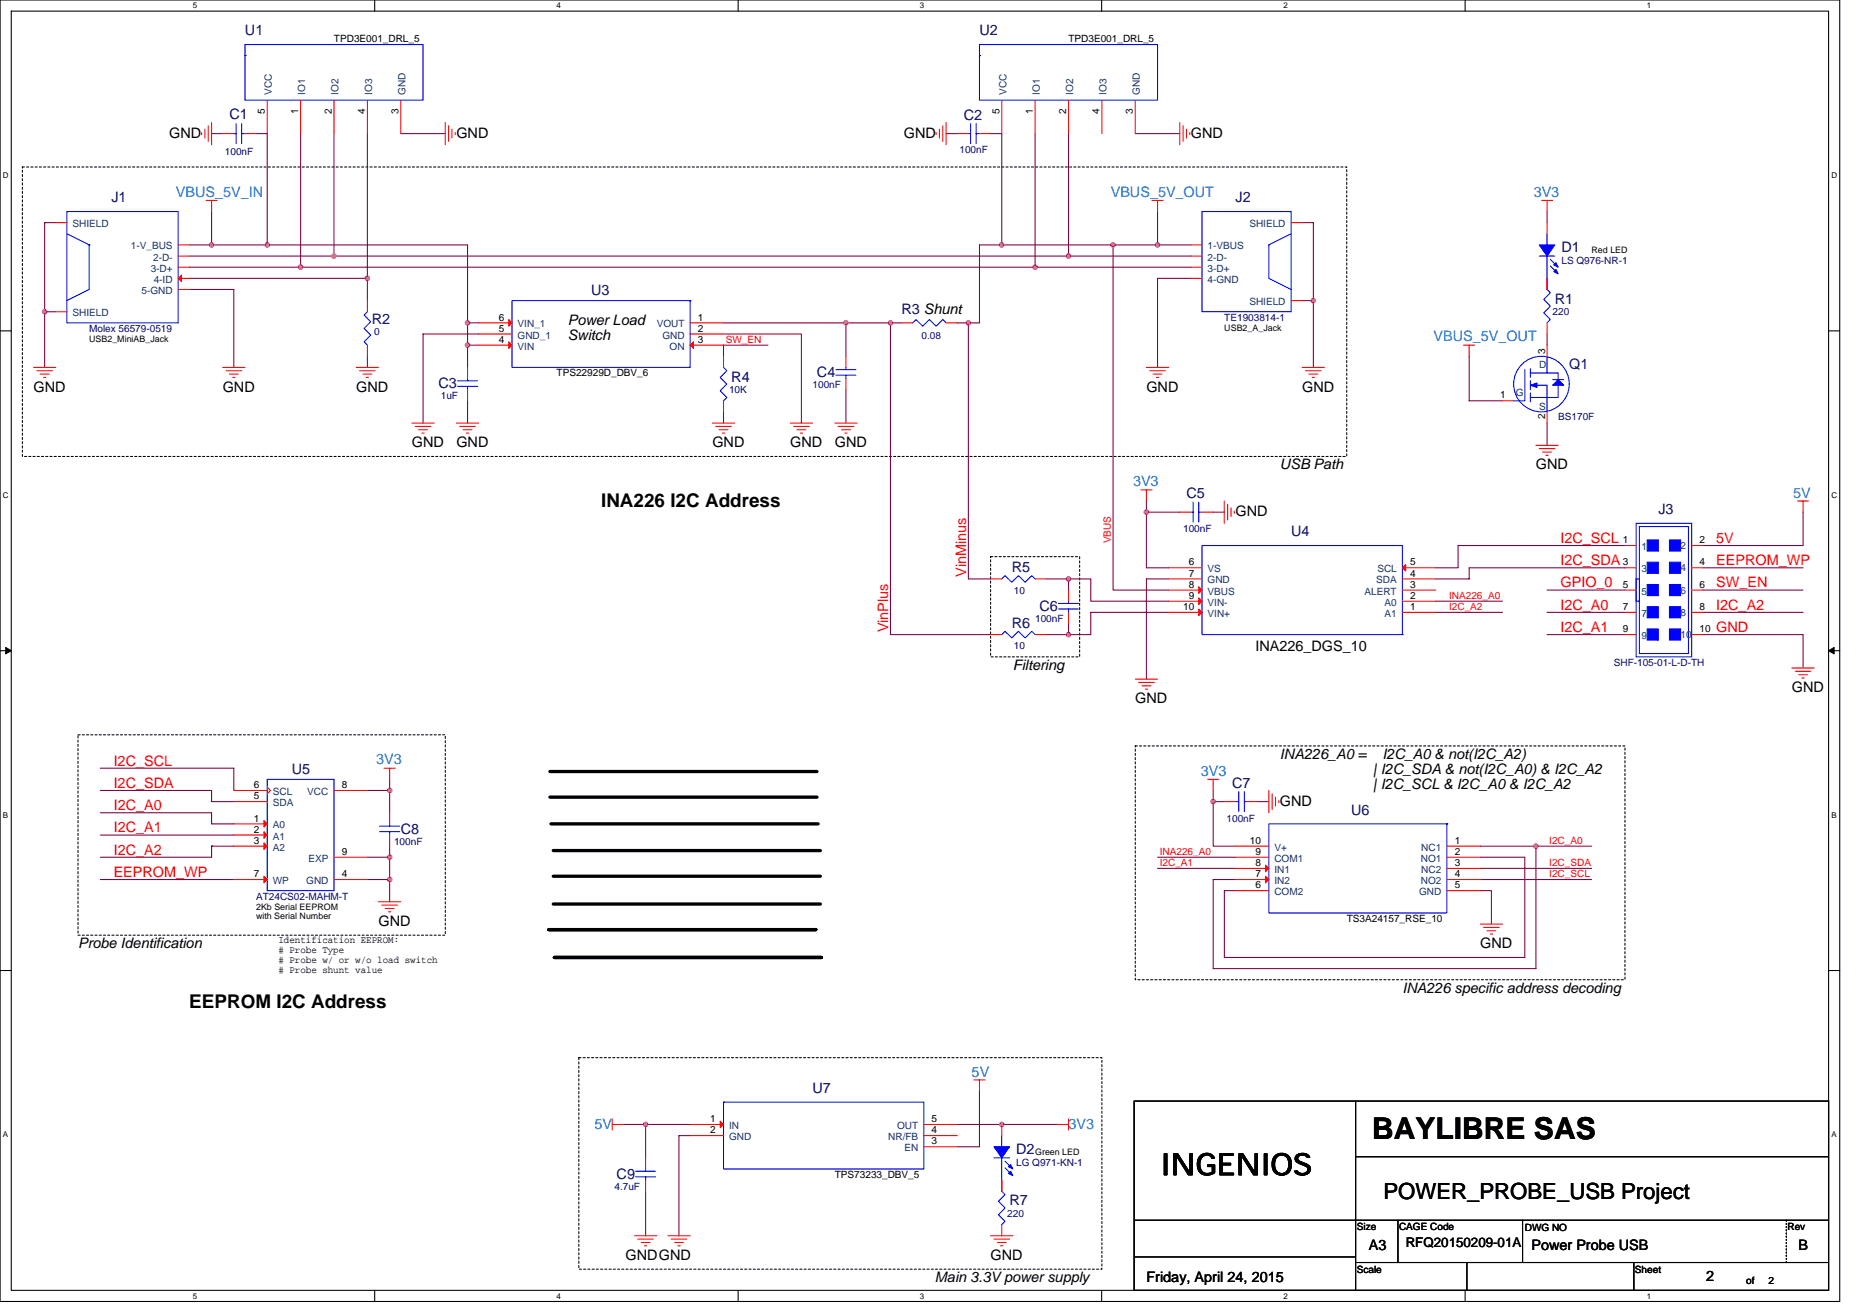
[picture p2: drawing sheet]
<svg xmlns="http://www.w3.org/2000/svg" width="297mm" height="210mm" viewBox="0 0 297 210" stroke-linecap="round" stroke-linejoin="round" font-family="sans-serif">
<path d="M0 0h293.9v207.8h-293.9zM1.8 1.8h290.3v204.3h-290.3z" fill="none" stroke="#000" stroke-width=".17"/>
<g fill="#fff">
<path d="M30.8 .2h.7v1.4h-.7z"/>
<path d="M30.8 206.2h.7v1.5h-.7z"/>
</g>
<path d="M59.9 0v1.8M59.9 206.1v1.7" fill="none" stroke="#000" stroke-width=".17"/>
<g fill="#fff">
<path d="M88.9 .2h.7v1.4h-.7z"/>
<path d="M88.9 206.2h.7v1.5h-.7z"/>
</g>
<path d="M117.9 0v1.8M117.9 206.1v1.7" fill="none" stroke="#000" stroke-width=".17"/>
<g fill="#fff">
<path d="M147 .2h.7v1.4h-.7z"/>
<path d="M147 206.2h.7v1.5h-.7z"/>
</g>
<path d="M176 0v1.8M176 206.1v1.7" fill="none" stroke="#000" stroke-width=".17"/>
<g fill="#fff">
<path d="M205 .2h.7v1.4h-.7z"/>
<path d="M205 206.2h.7v1.5h-.7z"/>
</g>
<path d="M234.1 0v1.8M234.1 206.1v1.7" fill="none" stroke="#000" stroke-width=".17"/>
<g fill="#fff">
<path d="M263.1 .2h.7v1.4h-.7z"/>
<path d="M263.1 206.2h.7v1.5h-.7z"/>
<path d="M.5 27.3h.9v1.4h-.9z"/>
<path d="M292.6 27.3h.9v1.4h-.9z"/>
<path d="M.5 78.4h.9v1.4h-.9z"/>
<path d="M292.6 78.4h.9v1.4h-.9z"/>
</g>
<path d="M0 52.8h1.8M292.1 52.8h1.8" fill="none" stroke="#000" stroke-width=".17"/>
<g fill="#fff">
<path d="M.5 129.4h.8v1.5h-.8z"/>
<path d="M292.6 129.4h.8v1.5h-.8z"/>
</g>
<path d="M0 103.9h1.8M292.1 103.9h1.8" fill="none" stroke="#000" stroke-width=".17"/>
<path d="M.9 103.4v1l.9-.5zM292.1 103.9l.9 .5v-1z" fill="#000" stroke="#000" stroke-width=".16"/>
<g fill="#fff">
<path d="M.5 180.5h.8v1.4h-.8z"/>
<path d="M292.6 180.5h.8v1.4h-.8z"/>
</g>
<path d="M0 155h1.8M292.1 155h1.8M181.2 175.8h110.9v30.3h-110.9zM216.6 175.8v30.3M181.4 194.9h110.7M216.6 184.7h75.5M223.3 194.9v6.7M243.2 194.9v6.7M181.4 200.7h35.2M216.6 201.6h75.5M234.4 201.6v4.5M261 201.6v4.5" fill="none" stroke="#000" stroke-width=".17"/>
<path d="M3.6 26.7h211.6v46.2h-211.6zM158.3 88.9h14.2v16h-14.2zM12.5 117.3h58.6v32.1h-58.6zM181.4 119.1h78.2v37.4h-78.2zM92.5 168.9h83.5v33.8h-83.5z" fill="none" stroke="#000" stroke-width=".17" stroke-dasharray=".3 .3"/>
<path d="M87.9 123.2h42.6M87.9 127.3h42.6M88 131.6h42.7M88.4 139.9h42.7M88.4 135.8h42.7M87.7 148.5h42.6M88.4 144.4h42.7M88.6 152.9h42.6" fill="none" stroke="#000" stroke-width=".53"/>
<g fill="none" stroke="#800040" stroke-width=".17">
<path d="M8.9 35.6h-1.8v14.2M30.2 39.1h3.6M33.8 33.8v5.3M33.8 39.1h.1M33.8 39.1h8.9M33.8 21.3h1.8M40.9 21.3h1.8v17.8M42.7 39.1h32v12.5M48 21.3v21.4M53.4 21.3v19.6M58.7 21.3v23.1M64 21.3h7.1"/>
<path d="M151.2 21.3h1.7M158.3 21.3h1.7v17.8M160 39.1h-3.5v12.5h-1.8M160 39.1h17.8M165.4 21.3v21.4M170.7 21.3v19.6M177.8 39.1h7.1M177.8 39.1v55.1h8.9M181.4 21.3h7.1M184.9 39.1h5.4M184.9 33.8v5.3M208 35.6h1.8v12.4"/>
<path d="M247.2 33.8v1.8M7.1 49.8v8.9M7.1 49.8h1.8M30.2 40.9h23.2M30.2 42.7h17.8M30.2 44.4h28.5M30.2 46.2h7.2v12.5M48 42.7h117.4M53.4 40.9h117.3M58.7 44.5v3.5M58.7 56.9v1.8M74.7 51.6v3.5"/>
<path d="M74.7 55.1h1.8M74.7 51.6h1.8M74.7 55.1v3.6M76.5 53.3h-8.9v14.3M115.6 53.3h12.4v14.3M115.6 51.6h19.5M122.7 55.1h-7.1v1.8M135.1 51.6v5.3M135.1 51.6h7.2M142.3 51.6v49.7h16M142.3 51.6h1.7M152.9 51.6h1.8"/>
<path d="M154.7 51.6v40.9h3.6M154.7 51.6h.1M165.4 42.7h24.9M170.7 40.9h19.6M190.3 44.5h-5.4v14.2M208 48h1.8M209.8 48v10.7M234.7 56.9v7.1h5.4M247.2 44.4v1.8M247.2 53.3v1.8M74.7 64v3.6M115.6 65.8v1.8"/>
<path d="M135.1 62.2v5.4M247.2 67.6v3.5M167.2 92.5h3.5M170.7 99.6v1.7M170.7 92.5h3.6v3.5h12.4M170.7 92.5v1.7M183.2 80v1.8M183.2 81.8h5.3M183.2 81.8v8.9h3.5M186.7 92.5h-3.5v16M186.7 97.8h-12.4v3.5h-3.6M193.8 81.8h1.8"/>
<path d="M229.4 97.8h10.7M229.4 96h10.7M247.2 97.8h12.4M247.2 94.2h12.4M259.6 87.1h-26.7v3.6h-3.5M259.6 90.7h-24.9v1.8h-5.3M272.1 94.2h16M272.1 90.7h16M272.1 97.8h16M288.1 81.8v5.3h-16M167.2 101.3h3.5M247.2 101.3h12.4"/>
<path d="M272.1 101.3h16v5.4M16 126.2h17.8v1.8h3.6M16 129.8h17.8v1.8h3.6M16 133.4h21.4M16 122.7h21.4v3.5M33.8 135.1v1.8h-17.8M33.8 135.1h3.6M33.8 135.1h.1M58.7 126.2h3.6v3.6M58.7 136.9h3.6v3.6M62.3 124.5v1.7M62.3 135.1v1.8"/>
<path d="M184.9 138.7h12.5M184.9 136.9h12.5M193.8 128h1.8M193.8 126.2v1.8M193.8 128v7.1h3.6M200.9 128h1.8M236.5 135.1h8.9M236.5 136.9h7.1v16h-48v-10.7h1.8M236.5 138.7h17.8M245.4 135.1v19.6h-51.6v-14.2h3.6M245.4 135.1h8.9M16 140.5h21.4"/>
<path d="M58.7 140.5h3.6v3.5M236.5 140.5h17.8M236.5 142.2h1.8v5.4M99.6 179.6h3.5M103.1 179.6h.1M103.1 179.6h7.2M103.1 179.6v5.3M152.9 179.6h16M156.5 174.2v8.9h-3.6M103.1 190.2v7.2M110.3 181.4h-1.8v16M160 188.5v1.7"/>
</g>
<g fill="#f0f" stroke="#f0f" stroke-width=".17">
<circle cx="177.8" cy="39.1" r=".35"/>
<circle cx="170.7" cy="92.5" r=".35"/>
<circle cx="170.7" cy="101.3" r=".35"/>
<circle cx="103.1" cy="179.6" r=".35"/>
<circle cx="7.1" cy="49.8" r=".35"/>
<circle cx="58.7" cy="44.4" r=".35"/>
<circle cx="165.4" cy="42.7" r=".35"/>
<circle cx="48" cy="42.7" r=".35"/>
<circle cx="170.7" cy="40.9" r=".35"/>
<circle cx="53.4" cy="40.9" r=".35"/>
<circle cx="42.7" cy="39.1" r=".35"/>
<circle cx="33.8" cy="39.1" r=".35"/>
<circle cx="74.7" cy="51.6" r=".35"/>
<circle cx="74.7" cy="55.1" r=".35"/>
<circle cx="154.7" cy="51.6" r=".35"/>
<circle cx="142.3" cy="51.6" r=".35"/>
<circle cx="183.1" cy="81.8" r=".35"/>
<circle cx="160" cy="39.1" r=".35"/>
<circle cx="209.8" cy="48" r=".35"/>
<circle cx="160" cy="179.6" r=".35"/>
<circle cx="184.9" cy="39.1" r=".35"/>
<circle cx="135.1" cy="51.6" r=".35"/>
<circle cx="62.2" cy="136.9" r=".35"/>
<circle cx="193.8" cy="128" r=".35"/>
<circle cx="245.4" cy="135.1" r=".35"/>
<circle cx="62.2" cy="126.2" r=".35"/>
<circle cx="62.2" cy="140.5" r=".35"/>
</g>
<g fill="none" stroke="#f00" stroke-width=".17">
<path d="M33.8 19.6v3.5M42.7 16v5.3M48 16v5.3M53.4 16v5.3M58.7 16v5.3M64 16v5.3M71.1 19.6v3.5M151.2 19.6v3.5M160 16v5.3M165.4 16v5.3M170.7 16v5.3M176 16v5.3"/>
<path d="M181.4 16v5.3M188.5 19.6v3.5M8.9 35.6h1.8M28.5 39.1h1.7M32.2 21.2v.3M32.7 20.6v1.4M32.9 32h1.8M33.3 20.1v2.5M33.8 32v1.8M35.6 21.3h1.8M39.1 21.3h1.8M71.7 20.1v2.5"/>
<path d="M72.2 20.6v1.4M72.7 21.2v.3M149.6 21.2v.3M150.1 20.6v1.4M150.6 20.1v2.5M152.9 21.3h1.8M156.5 21.3h1.8M184 32h1.8M184.9 32v1.8M189 20.1v2.5M189.6 20.6v1.4M190.1 21.2v.3"/>
<path d="M190.3 39.1h1.7M206.3 35.6h1.7M246.3 32h1.8M247.2 32v1.8M247.2 35.6v1.7M5.4 58.7h3.5M5.9 59.2h2.5M6.4 59.7h1.4M8.9 49.8h1.8M28.5 40.9h1.7M28.5 42.7h1.7M28.5 46.2h1.7"/>
<path d="M28.5 44.4h1.7M35.6 58.7h3.5M36.1 59.2h2.5M36.6 59.7h1.5M56.9 58.7h3.6M57.4 59.2h2.5M58 59.7h1.4M58.7 55.1v1.8M58.7 48v1.8M74.7 58.7v1.8M76.5 55.1h5.3M76.5 53.3h5.3"/>
<path d="M76.5 51.6h5.3M110.3 51.6h5.3M110.3 53.3h5.3M110.3 55.1h5.3M115.6 56.9v1.8M135.1 56.9v1.8M144 51.6h1.8M151.2 51.6h1.7M183.2 58.7h3.5M183.7 59.2h2.5M184.2 59.7h1.4M190.3 40.9h1.7"/>
<path d="M190.3 42.7h1.7M190.3 44.4h1.7M206.3 48h1.7M208 58.7h3.6M208.6 59.2h2.5M209.1 59.7h1.4M233.8 55.1h1.8M234.7 55.1v1.8M247.2 55.1v1.8M247.2 44.5v1.7zM247.2 51.6v1.7M7 60.3h.3"/>
<path d="M37.2 60.3h.3M58.5 60.3h.4M65.8 67.6h3.6M66.3 68.1h2.5M66.9 68.6h1.4M67.4 69.2h.4M72.9 67.6h3.6M73.4 68.1h2.5M74 68.6h1.4M74.5 69.2h.4M74.7 62.2v1.8M113.8 67.6h3.6"/>
<path d="M114.3 68.1h2.5M114.9 68.6h1.4M115.4 69.2h.4M115.6 64v1.8M126.3 67.6h3.5M126.8 68.1h2.5M127.3 68.6h1.4M127.9 69.2h.3M133.4 67.6h3.5M133.9 68.1h2.5M134.4 68.6h1.5M135 69.2h.3"/>
<path d="M135.1 60.5v1.7M182.3 78.2h1.7M183.2 78.2v1.8M184.8 60.3h.3M209.6 60.3h.4M240.1 64h1.7M245.4 71.1h3.5M245.9 71.6h2.5M246.5 72.2h1.4M247 72.7h.3M247.2 65.8v1.8M158.3 92.5h1.7"/>
<path d="M165.4 92.5h1.8M170.7 94.2v1.8M170.7 97.8v1.8M186.7 90.7h5.3M186.7 92.5h5.3M186.7 94.2h5.3M186.7 96h5.3M186.7 97.8h5.3M188.5 81.8h1.8M192 81.8h1.8M195.6 80v3.6M196.1 80.5v2.5"/>
<path d="M196.7 81.1v1.4M197.2 81.6v.4M224 97.8h5.4M224 96h5.4M224 94.2h5.4M224 92.5h5.4M224 90.7h5.4M259.6 87.1h1.8M259.6 90.7h1.8M259.6 94.2h1.8M259.6 97.8h1.8M270.3 87.1h1.8"/>
<path d="M270.3 90.7h1.8M270.3 94.2h1.8M270.3 97.8h1.8M287.2 80h1.7M288.1 80v1.8M158.3 101.3h1.7M165.4 101.3h1.8M181.4 108.5h3.5M181.9 109h2.5M182.4 109.5h1.5M183 110.1h.3M259.6 101.3h1.8"/>
<path d="M270.3 101.3h1.8M286.3 106.7h3.5M286.8 107.2h2.5M287.3 107.7h1.5M287.9 108.3h.3M37.4 128h5.3M37.4 126.2h5.3M37.4 131.6h5.3M37.4 133.3h5.3M37.4 135.1h5.3M42.7 125.7l.5 .5-.5 .6M53.4 126.2h5.3"/>
<path d="M53.4 136.9h5.3M61.4 122.7h1.7M62.3 122.7v1.8M62.3 129.8v1.8M62.3 133.4v1.7M192.9 124.5h1.8M193.8 124.5v1.7M195.6 128h1.8M197.4 138.7h5.3M197.4 136.9h5.3M197.4 135.1h5.3M199.2 128h1.7"/>
<path d="M202.7 126.2v3.6M203.2 126.8v2.5M203.8 127.3v1.4M204.3 127.8v.4M231.2 135.1h5.3M231.2 136.9h5.3M231.2 138.7h5.3M37.4 140.5h5.3M53.4 140.5h5.3M60.5 144h3.5M61 144.5h2.5M61.5 145.1h1.5"/>
<path d="M62.1 145.6h.3M197.4 142.2h5.3M197.4 140.5h5.3M231.2 140.5h5.3M231.2 142.2h5.3M236.5 147.6h3.6M237 148.1h2.5M237.6 148.6h1.4M238.1 149.2h.4M97.8 179.6h1.8M97.8 178.7v1.8M110.3 179.6h5.3"/>
<path d="M147.6 179.6h5.3M155.6 172.5h1.8M156.5 172.5v1.7M160 179.6v1.8M168.9 179.6h1.8M170.7 178.7v1.8M101.4 197.4h3.5M101.9 197.9h2.5M102.4 198.4h1.5M103 199h.3M103.1 184.9v1.8M103.1 188.5v1.7"/>
<path d="M106.7 197.4h3.6M107.2 197.9h2.5M107.8 198.4h1.4M108.3 199h.4M110.3 181.4h5.3M147.6 183.1h5.3M147.6 181.4h5.3M158.3 197.4h3.5M158.8 197.9h2.5M159.3 198.4h1.4M159.9 199h.3M160 188.5v1.7z"/>
<path d="M160 195.6v1.8"/>
</g>
<path d="M285.4 194.9v6.7" fill="none" stroke="#000" stroke-width=".17" stroke-dasharray=".2 .3"/>
<g fill="none" stroke="#00f" stroke-width=".17">
<path d="M37.7 19.7v3.2M38.6 19.7v3.2M39.1 7.1h28.5v8.9h-28.5zM39.1 8.9h.1M39.1 10.7h.1M67.6 12.4h.1M67.6 10.7h.1M67.6 8.9h.1M155.1 19.7v3.2M156 19.7v3.2M156.5 7.1h28.4v8.9h-28.4zM156.5 8.9h.1"/>
<path d="M156.5 10.7h.1M184.9 12.4h.1M184.9 10.7h.1M184.9 8.9h.1M10.7 33.8h17.8v17.8h-17.8zM10.7 37.3l3.5 1.8M14.2 39.1v7.1l-3.5 1.8M14.2 39.1h.1M37.4 21.3h.3M38.6 21.3h.5M154.7 21.3h.4M156 21.3h.5"/>
<path d="M192 33.8h14.3v16h-14.3zM206.3 37.3l-3.6 1.8v5.3l3.6 1.8M247.2 37.3v1.8M58.7 49.8l-.5 .5 1 1.1-1 1.1 1 1-1 1.1 .5 .5M81.8 48h28.5v10.7h-28.5zM81.8 55.1h.1M81.8 53.3h.1M81.8 51.6h.1M110.3 48h.1M110.3 51.6h.1M110.3 53.3h.1M110.3 55.1h.1"/>
<path d="M115.6 58.7l.5 .5-1 1.1 1 1-1 1.1 1 1.1-.5 .5M133.6 59.9h3.1M133.6 59h3.1M135.1 58.7v.3M135.1 59.9v.6M145.8 51.6l.5-.6 1.1 1.1 1.1-1.1 1.1 1.1 1-1.1 .6 .6M243.6 59v5h-1.8M244.5 58.9v1.4M244.5 59.6h4.4v1M245.9 40.9h2.5M247.2 56.9v2.7M247.2 46.2l.5 .6-1.1 1 1.1 1.1-1.1 1.1 1.1 1-.5 .6"/>
<path d="M247.2 40.9v3.5M247.7 41.4l1.1 1.1M247.7 42.5l1.1 1.1M73.1 61.7h3.2M73.1 60.8h3.2M74.7 60.5v.3M74.7 61.7v.5M244.5 62.8v1.4M244.5 60.8v1.4M245.4 61.5h1.8v4.3M248.1 60.6h1.7M248.9 61.5v2h-4.4"/>
<path d="M160 92.5l.6-.6 1 1.1 1.1-1.1 1.1 1.1 1-1.1 .6 .6M169.1 97.3h3.2M169.1 96.4h3.2M170.7 96v.4M170.7 97.3v.5M190.3 81.8h.3M190.6 80.2v3.2M191.5 80.2v3.2M191.5 81.8h.5M192 87.1h32v14.2h-32zM192 90.7h.1M192 92.5h.1"/>
<path d="M192 94.2h.1M192 96h.1M192 97.8h.1M224 97.8h.1M224 96h.1M224 94.2h.1M224 92.5h.1M224 90.7h.1M261.4 83.6h8.9v21.3h-8.9zM261.4 92.5h.5v3.5h-.5zM261.9 84.1h7.8v20.3h-7.8zM160 101.3l.6-.5 1 1.1 1.1-1.1 1.1 1.1 1-1.1 .6 .5"/>
<path d="M224 101.3h.1M42.7 124.5h10.7v17.7h-10.7zM60.7 132.8h3.1M60.7 131.9h3.1M62.3 131.6v.3M62.3 132.8v.6M197.4 128h.5M197.9 126.4v3.2M198.8 128h.4M198.8 126.4v3.2M202.7 131.6h28.5v14.2h-28.5zM202.7 138.7h.1"/>
<path d="M202.7 136.9h.1M202.7 135.1h.1M231.2 131.6h.1M231.2 135.1h.1M231.2 136.9h.1M231.2 138.7h.1M202.7 142.2h.1M202.7 140.5h.1M231.2 140.5h.1M231.2 142.2h.1M115.6 176h32v10.7h-32zM115.6 176h.1"/>
<path d="M115.6 179.6h.1M147.6 179.6h.1M101.5 187.9h3.2M101.5 187h3.2M103.1 186.7v.3M103.1 187.9v.6M115.6 181.4h.1M147.6 183.1h.1M147.6 181.4h.1M158.8 184.9h2.5M160 190.2l.6 .6-1.1 1 1.1 1.1-1.1 1.1 1.1 1.1-.6 .5M160 181.4v1.7"/>
<path d="M160 184.9v3.6M160.6 185.4l1 1.1M160.6 186.5l1 1.1"/>
<circle cx="246.3" cy="61.3" r="4.4"/>
</g>
<g fill="#f00" stroke="#f00" stroke-width=".17">
<path d="M110.3 55.1l.5-.5v1z" fill-rule="evenodd"/>
<path d="M81.3 54.6l.5 .5-.5 .5z" fill-rule="evenodd"/>
<path d="M81.3 51l.5 .6-.5 .5z" fill-rule="evenodd"/>
<path d="M115.1 179l.5 .6-.5 .5z" fill-rule="evenodd"/>
<path d="M42.2 131l.5 .6-.5 .5z" fill-rule="evenodd"/>
<path d="M42.2 132.8l.5 .5-.5 .6z" fill-rule="evenodd"/>
<path d="M42.2 134.6l.5 .5-.5 .6z" fill-rule="evenodd"/>
<path d="M42.2 139.9l.5 .6-.5 .5z" fill-rule="evenodd"/>
<path d="M202.2 139.9l.5 .6-.5 .5z" fill-rule="evenodd"/>
<path d="M202.2 138.2l.5 .5-.5 .5z" fill-rule="evenodd"/>
<path d="M28.5 44.4l.5-.5v1.1z" fill-rule="evenodd"/>
<path d="M224 90.7l.6-.6v1.1z" fill-rule="evenodd"/>
<path d="M191.5 93.7l.5 .5-.5 .6z" fill-rule="evenodd"/>
<path d="M191.5 95.5l.5 .5-.5 .5z" fill-rule="evenodd"/>
<path d="M191.5 97.3l.5 .5-.5 .5z" fill-rule="evenodd"/>
</g>
<g fill="#00f" stroke="#00f" stroke-width=".17">
<path d="M158.8 183.1h2.5l-1.3 1.8z" fill-rule="evenodd"/>
<path d="M161.5 187l.3 .8-.7-.4z" fill-rule="evenodd"/>
<path d="M161.5 186l.3 .7-.7-.4z" fill-rule="evenodd"/>
<path d="M248.9 60.6l.9 .9h-1.7z" fill-rule="evenodd"/>
<path d="M244.5 61.5l1.1-.3v.7z" fill-rule="evenodd"/>
<path d="M245.9 39.1h2.5l-1.2 1.8z" fill-rule="evenodd"/>
<path d="M248.6 43l.3 .7-.7-.3z" fill-rule="evenodd"/>
<path d="M248.6 42l.3 .7-.7-.4z" fill-rule="evenodd"/>
<path d="M263.2 86.2h1.7v1.8h-1.7z" fill-rule="evenodd"/>
<path d="M263.2 89.8h1.7v1.8h-1.7z" fill-rule="evenodd"/>
<path d="M263.2 93.3h1.7v1.8h-1.7z" fill-rule="evenodd"/>
<path d="M263.2 96.9h1.7v1.8h-1.7z" fill-rule="evenodd"/>
<path d="M263.2 100.5h1.7v1.7h-1.7z" fill-rule="evenodd"/>
<path d="M266.7 100.5h1.8v1.7h-1.8z" fill-rule="evenodd"/>
<path d="M266.7 89.8h1.8v1.8h-1.8z" fill-rule="evenodd"/>
<path d="M266.7 93.3h1.8v1.8h-1.8z" fill-rule="evenodd"/>
<path d="M266.7 96.9h1.8v1.8h-1.8z" fill-rule="evenodd"/>
<path d="M266.7 86.2h1.8v1.8h-1.8z" fill-rule="evenodd"/>
</g>
<g font-size="4.8">
<text x="219.2" y="182">BAYLIBRE SAS</text>
<text x="185.5" y="187.6">INGENIOS</text>
</g>
<text font-size="3.5" x="221" y="191.5">POWER_PROBE_USB Project</text>
<g font-size="3">
<text x="96" y="81">INA226 I2C Address</text>
<text x="30.2" y="161">EEPROM I2C Address</text>
</g>
<g font-size="2.3" fill="#000080">
<text x="39.1" y="5.6">U1</text>
<text x="156.5" y="5.6">U2</text>
<text x="36.7" y="19">C1</text>
<text x="154" y="19.1">C2</text>
<text x="17.8" y="32.3">J1</text>
<text x="197.4" y="32.3">J2</text>
<text x="249.5" y="40.3">D1</text>
<text x="94.4" y="47.1">U3</text>
<text x="59.4" y="51.7">R2</text>
<text x="144" y="50.1">R3 Shunt</text>
<text x="248.4" y="48.5">R1</text>
<text x="250.7" y="59">Q1</text>
<text x="70.1" y="62">C3</text>
<text x="116.8" y="60.9">R4</text>
<text x="130.5" y="60.2">C4</text>
<text x="189.6" y="79.6">C5</text>
<text x="264.9" y="82.1">J3</text>
<text x="206.3" y="85.6">U4</text>
<text x="161.6" y="91.3">R5</text>
<text x="161.6" y="100.2">R6</text>
<text x="166.1" y="97.6">C6</text>
<text x="46.6" y="123.7">U5</text>
<text x="196.8" y="125.8">C7</text>
<text x="215.9" y="130.1">U6</text>
<text x="64" y="133.1">C8</text>
<text x="129.8" y="174.5">U7</text>
<text x="162.3" y="184.3">D2</text>
<text x="98.5" y="188.2">C9</text>
<text x="161.3" y="192.5">R7</text>
</g>
<g font-size="2.3">
<text x="27.1" y="22">GND</text>
<text x="72.9" y="22">GND</text>
<text x="144.4" y="22">GND</text>
<text x="190.3" y="22">GND</text>
<text x="90.7" y="51.8">Power Load</text>
<text x="90.7" y="54.2">Switch</text>
<text x="5.4" y="62.5">GND</text>
<text x="35.6" y="62.5">GND</text>
<text x="56.9" y="62.5">GND</text>
<text x="183.2" y="62.5">GND</text>
<text x="208" y="62.5">GND</text>
<text x="65.8" y="71.4">GND</text>
<text x="72.9" y="71.4">GND</text>
<text x="113.8" y="71.4">GND</text>
<text x="126.3" y="71.4">GND</text>
<text x="133.4" y="71.4">GND</text>
<text x="204.5" y="75">USB Path</text>
<text x="245.4" y="75">GND</text>
<text x="197.4" y="82.4">GND</text>
<text x="161.8" y="107">Filtering</text>
<text x="200.6" y="103.9">INA226_DGS_10</text>
<text x="181.4" y="112.3">GND</text>
<text x="286.3" y="110.5">GND</text>
<text x="204.5" y="121.2">INA226_A0 =</text>
<text x="219.3" y="123.6">| I2C_SDA &amp; not(I2C_A0) &amp; I2C_A2</text>
<text x="219.3" y="126">| I2C_SCL &amp; I2C_A0 &amp; I2C_A2</text>
<text x="220.9" y="121.2">I2C_A0 &amp; not(I2C_A2)</text>
<text x="204.5" y="128.7">GND</text>
<text x="60.5" y="147.9">GND</text>
<text x="12.5" y="151.4">Probe Identification</text>
<text x="236.5" y="151.4">GND</text>
<text x="224" y="158.5">INA226 specific address decoding</text>
<text x="99.9" y="201.2">GNDGND</text>
<text x="158.3" y="201.2">GND</text>
<text x="218.7" y="199.6">A3</text>
<text x="244.7" y="199.6">Power Probe USB</text>
<text x="287.3" y="199.6">B</text>
<text x="149.4" y="204.8">Main 3.3V power supply</text>
<text x="183.2" y="204.8">Friday, April 24, 2015</text>
<text x="272.6" y="204.6">2</text>
</g>
<g font-size="2.3" fill="#0080ff">
<text x="28.1" y="31.4">VBUS_5V_IN</text>
<text x="177.5" y="31.4">VBUS_5V_OUT</text>
<text x="245" y="31.4">3V3</text>
<text x="229" y="54.5">VBUS_5V_OUT</text>
<text x="181" y="77.6">3V3</text>
<text x="286.5" y="79.6">5V</text>
<text x="60.1" y="122.1">3V3</text>
<text x="191.9" y="123.9">3V3</text>
<text x="155.2" y="172.1">5V</text>
<text x="95" y="180.2">5V</text>
<text x="170.7" y="180.2">3V3</text>
</g>
<g font-size="2.3" fill="#f00">
<text x="249.3" y="86.7">I2C_SCL</text>
<text x="274.2" y="86.8">5V</text>
<text x="154.3" y="92.1" transform="rotate(-90 154.3 92.1)">VinMinus</text>
<text x="249.3" y="90.3">I2C_SDA</text>
<text x="249.3" y="93.8">GPIO_0</text>
<text x="274.2" y="93.8">SW_EN</text>
<text x="274.2" y="90.3">EEPROM_WP</text>
<text x="141.9" y="101" transform="rotate(-90 141.9 101)">VinPlus</text>
<text x="249.3" y="100.9">I2C_A1</text>
<text x="249.3" y="97.4">I2C_A0</text>
<text x="274.2" y="101">GND</text>
<text x="274.2" y="97.4">I2C_A2</text>
<text x="18.2" y="125.8">I2C_SDA</text>
<text x="18.2" y="122.3">I2C_SCL</text>
<text x="18.2" y="129.4">I2C_A0</text>
<text x="18.2" y="136.5">I2C_A2</text>
<text x="18.2" y="132.9">I2C_A1</text>
<text x="18.2" y="140">EEPROM_WP</text>
</g>
<text font-size="2.1" x="224.6" y="199.1">RFQ20150209-01A</text>
<g font-size="1.6">
<text x="53.4" y="6.8">TPD3E001_DRL_5</text>
<text x="170.7" y="6.8">TPD3E001_DRL_5</text>
<text x="42.3" y="18.1" transform="rotate(-90 42.3 18.1)">5</text>
<text x="47.7" y="18.1" transform="rotate(-90 47.7 18.1)">1</text>
<text x="53" y="18.1" transform="rotate(-90 53 18.1)">2</text>
<text x="58.3" y="18.1" transform="rotate(-90 58.3 18.1)">4</text>
<text x="63.7" y="18.1" transform="rotate(-90 63.7 18.1)">3</text>
<text x="159.7" y="18.1" transform="rotate(-90 159.7 18.1)">5</text>
<text x="165" y="18.1" transform="rotate(-90 165 18.1)">1</text>
<text x="170.3" y="18.1" transform="rotate(-90 170.3 18.1)">2</text>
<text x="175.7" y="18.1" transform="rotate(-90 175.7 18.1)">4</text>
<text x="181" y="18.1" transform="rotate(-90 181 18.1)">3</text>
<text x="79.7" y="53">5</text>
<text x="79.7" y="51.2">6</text>
<text x="111.5" y="53">2</text>
<text x="111.5" y="51.2">1</text>
<text x="79.7" y="54.7">4</text>
<text x="111.5" y="54.7">3</text>
<text x="246.9" y="56.5" transform="rotate(-90 246.9 56.5)">3</text>
<text x="88.9" y="60.1">TPS22929D_DBV_6</text>
<text x="239.7" y="63.6">1</text>
<text x="246.9" y="66.9" transform="rotate(-90 246.9 66.9)">2</text>
<text x="259.2" y="86.8">1</text>
<text x="271.5" y="86.8">2</text>
<text x="189.9" y="90.3">6</text>
<text x="189.9" y="92.1">7</text>
<text x="189.9" y="93.9">8</text>
<text x="189.9" y="95.6">9</text>
<text x="225.3" y="95.6">2</text>
<text x="225.3" y="93.9">3</text>
<text x="225.3" y="90.3">5</text>
<text x="225.3" y="92.1">4</text>
<text x="259.2" y="90.3">3</text>
<text x="259.2" y="93.9">5</text>
<text x="271.5" y="90.3">4</text>
<text x="271.5" y="93.9">6</text>
<text x="189" y="97.4">10</text>
<text x="225.3" y="97.4">1</text>
<text x="259.2" y="97.4">7</text>
<text x="259.2" y="101">9</text>
<text x="271.5" y="97.4">8</text>
<text x="271.5" y="101">10</text>
<text x="40.6" y="125.9">6</text>
<text x="54.6" y="125.9">8</text>
<text x="40.6" y="127.6">5</text>
<text x="40.6" y="131.2">1</text>
<text x="40.6" y="133">2</text>
<text x="40.6" y="134.8">3</text>
<text x="54.6" y="136.5">9</text>
<text x="199.7" y="134.8">10</text>
<text x="200.6" y="136.5">9</text>
<text x="232.4" y="134.8">1</text>
<text x="232.4" y="136.5">2</text>
<text x="40.6" y="140.1">7</text>
<text x="54.6" y="140.1">4</text>
<text x="200.6" y="141.9">6</text>
<text x="200.6" y="140.1">7</text>
<text x="200.6" y="138.3">8</text>
<text x="232.4" y="138.3">3</text>
<text x="232.4" y="140.1">4</text>
<text x="232.4" y="141.9">5</text>
<text x="215.2" y="147.2">TS3A24157_RSE_10</text>
<text x="44.5" y="150.6">Identification EEPROM:</text>
<text x="44.5" y="152.2"># Probe Type</text>
<text x="44.5" y="153.8"># Probe w/ or w/o load switch</text>
<text x="44.5" y="155.4"># Probe shunt value</text>
<text x="113.5" y="179.2">1</text>
<text x="148.8" y="179.2">5</text>
<text x="113.5" y="181">2</text>
<text x="148.8" y="181">4</text>
<text x="148.8" y="182.8">3</text>
<text x="133.4" y="188.1">TPS73233_DBV_5</text>
<text x="216.8" y="196.5">Size</text>
<text x="223.5" y="196.5">CAGE Code</text>
<text x="243.6" y="196.7">DWG NO</text>
<text x="285.6" y="196.5">Rev</text>
<text x="216.8" y="203.2">Scale</text>
<text x="261.2" y="203.2">Sheet</text>
<text x="279" y="205">of</text>
<text x="282.5" y="205">2</text>
</g>
<g font-size="1.6" fill="#004080">
<text x="43.4" y="15.1" transform="rotate(-90 43.4 15.1)">VCC</text>
<text x="48.8" y="15.1" transform="rotate(-90 48.8 15.1)">IO1</text>
<text x="54.1" y="15.1" transform="rotate(-90 54.1 15.1)">IO2</text>
<text x="59.4" y="15.1" transform="rotate(-90 59.4 15.1)">IO3</text>
<text x="64.8" y="15.1" transform="rotate(-90 64.8 15.1)">GND</text>
<text x="160.8" y="15.1" transform="rotate(-90 160.8 15.1)">VCC</text>
<text x="166.1" y="15.1" transform="rotate(-90 166.1 15.1)">IO1</text>
<text x="171.4" y="15.1" transform="rotate(-90 171.4 15.1)">IO2</text>
<text x="176.8" y="15.1" transform="rotate(-90 176.8 15.1)">IO3</text>
<text x="182.1" y="15.1" transform="rotate(-90 182.1 15.1)">GND</text>
<text x="11.6" y="36.3">SHIELD</text>
<text x="20.9" y="39.8">1-V_BUS</text>
<text x="24.5" y="41.6">2-D-</text>
<text x="192.9" y="39.8">1-VBUS</text>
<text x="192.9" y="41.6">2-D-</text>
<text x="199.6" y="36.3">SHIELD</text>
<text x="22.6" y="46.9">5-GND</text>
<text x="24.1" y="43.4">3-D+</text>
<text x="24.6" y="45.2">4-ID</text>
<text x="192.9" y="43.4">3-D+</text>
<text x="192.9" y="45.2">4-GND</text>
<text x="11.6" y="50.5">SHIELD</text>
<text x="82.7" y="52.3">VIN_1</text>
<text x="104.9" y="52.3">VOUT</text>
<text x="199.6" y="48.7">SHIELD</text>
<text x="82.7" y="55.8">VIN</text>
<text x="82.7" y="54.1">GND_1</text>
<text x="105.8" y="54.1">GND</text>
<text x="107" y="55.8">ON</text>
<text x="245.9" y="58.7">D</text>
<text x="242.2" y="63.3">G</text>
<text x="245.9" y="65.4">S</text>
<text x="262.3" y="87.8">1</text>
<text x="268.5" y="87.7">2</text>
<text x="192.9" y="91.4">VS</text>
<text x="192.9" y="93.2">GND</text>
<text x="192.9" y="95">VBUS</text>
<text x="218" y="95">ALERT</text>
<text x="219.9" y="93.2">SDA</text>
<text x="220" y="91.4">SCL</text>
<text x="262.3" y="91.4">3</text>
<text x="262.3" y="95">5</text>
<text x="268.5" y="91.2">4</text>
<text x="268.5" y="94.8">6</text>
<text x="192.9" y="96.7">VIN-</text>
<text x="192.9" y="98.5">VIN+</text>
<text x="221.2" y="98.5">A1</text>
<text x="221.2" y="96.7">A0</text>
<text x="262.3" y="98.5">7</text>
<text x="268.5" y="98.3">8</text>
<text x="268.5" y="101.9">10</text>
<text x="262.3" y="102.1">9</text>
<text x="43.6" y="128.7">SDA</text>
<text x="43.6" y="127">SCL</text>
<text x="49.1" y="127">VCC</text>
<text x="43.6" y="132.3">A0</text>
<text x="43.6" y="134.1">A1</text>
<text x="43.6" y="135.8">A2</text>
<text x="49.3" y="137.6">EXP</text>
<text x="203.6" y="137.6">COM1</text>
<text x="203.6" y="135.8">V+</text>
<text x="227" y="137.6">NO1</text>
<text x="227.1" y="135.8">NC1</text>
<text x="43.6" y="141.2">WP</text>
<text x="48.9" y="141.2">GND</text>
<text x="203.6" y="143">COM2</text>
<text x="203.6" y="141.2">IN2</text>
<text x="203.6" y="139.4">IN1</text>
<text x="226.7" y="143">GND</text>
<text x="227" y="141.2">NO2</text>
<text x="227.1" y="139.4">NC2</text>
<text x="116.5" y="180.3">IN</text>
<text x="116.5" y="182.1">GND</text>
<text x="141.9" y="182.1">NR/FB</text>
<text x="143.3" y="180.3">OUT</text>
<text x="144.5" y="183.9">EN</text>
</g>
<g font-size="1.6" fill="#000080">
<text x="35.9" y="24.7">100nF</text>
<text x="153.3" y="24.4">100nF</text>
<text x="249.5" y="42.2">LS Q976-NR-1</text>
<text x="14.2" y="53">Molex 56579-0519</text>
<text x="59.8" y="53.5">0</text>
<text x="195.6" y="51.2">TE1903814-1</text>
<text x="248.1" y="50.3">220</text>
<text x="147.2" y="54.1">0.08</text>
<text x="70.4" y="63.7">1uF</text>
<text x="116.5" y="62.8">10K</text>
<text x="129.8" y="61.9">100nF</text>
<text x="248.9" y="67">BS170F</text>
<text x="189" y="85">100nF</text>
<text x="162" y="94.8">10</text>
<text x="165.4" y="99.4">100nF</text>
<text x="162" y="103.7">10</text>
<text x="257.8" y="106.3">SHF-105-01-L-D-TH</text>
<text x="196" y="131.2">100nF</text>
<text x="63" y="135">100nF</text>
<text x="40.9" y="143.7">AT24CS02-MAHM-T</text>
<text x="98.2" y="190.1">4.7uF</text>
<text x="162.3" y="186.2">LG Q971-KN-1</text>
<text x="160.9" y="194.4">220</text>
</g>
<g font-size="1.6" fill="#f00">
<text x="116" y="54.7">SW_EN</text>
<text x="177.5" y="86.8" transform="rotate(-90 177.5 86.8)">VBUS</text>
<text x="231.5" y="95.6">INA226_A0</text>
<text x="231.5" y="97.4">I2C_A2</text>
<text x="185.3" y="136.5">INA226_A0</text>
<text x="247.5" y="134.7">I2C_A0</text>
<text x="185.3" y="138.3">I2C_A1</text>
<text x="247.5" y="138.3">I2C_SDA</text>
<text x="247.5" y="140">I2C_SCL</text>
</g>
<g font-size="1.4">
<text x="254.3" y="40.4">Red LED</text>
<text x="195.6" y="52.8">USB2_A_Jack</text>
<text x="14.2" y="54.6">USB2_MiniAB_Jack</text>
<text x="40.9" y="145.3">2Kb Serial EEPROM</text>
<text x="40.9" y="146.7">with Serial Number</text>
<text x="165.4" y="184.4">Green LED</text>
</g>
<g font-size="1.3">
<text x="30.8" y="1.3">5</text>
<text x="88.9" y="1.3">4</text>
<text x="147" y="1.3">3</text>
<text x="205" y="1.3">2</text>
<text x="263.1" y="1.3">1</text>
<text x=".5" y="28.4">D</text>
<text x="292.6" y="28.4">D</text>
<text x=".5" y="79.5">C</text>
<text x="292.6" y="79.5">C</text>
<text x=".5" y="130.6">B</text>
<text x="292.6" y="130.6">B</text>
<text x=".5" y="181.7">A</text>
<text x="292.6" y="181.7">A</text>
<text x="30.8" y="207.4">5</text>
<text x="88.9" y="207.4">4</text>
<text x="147" y="207.4">3</text>
<text x="205" y="207.4">2</text>
<text x="263.1" y="207.4">1</text>
</g>
</svg>
